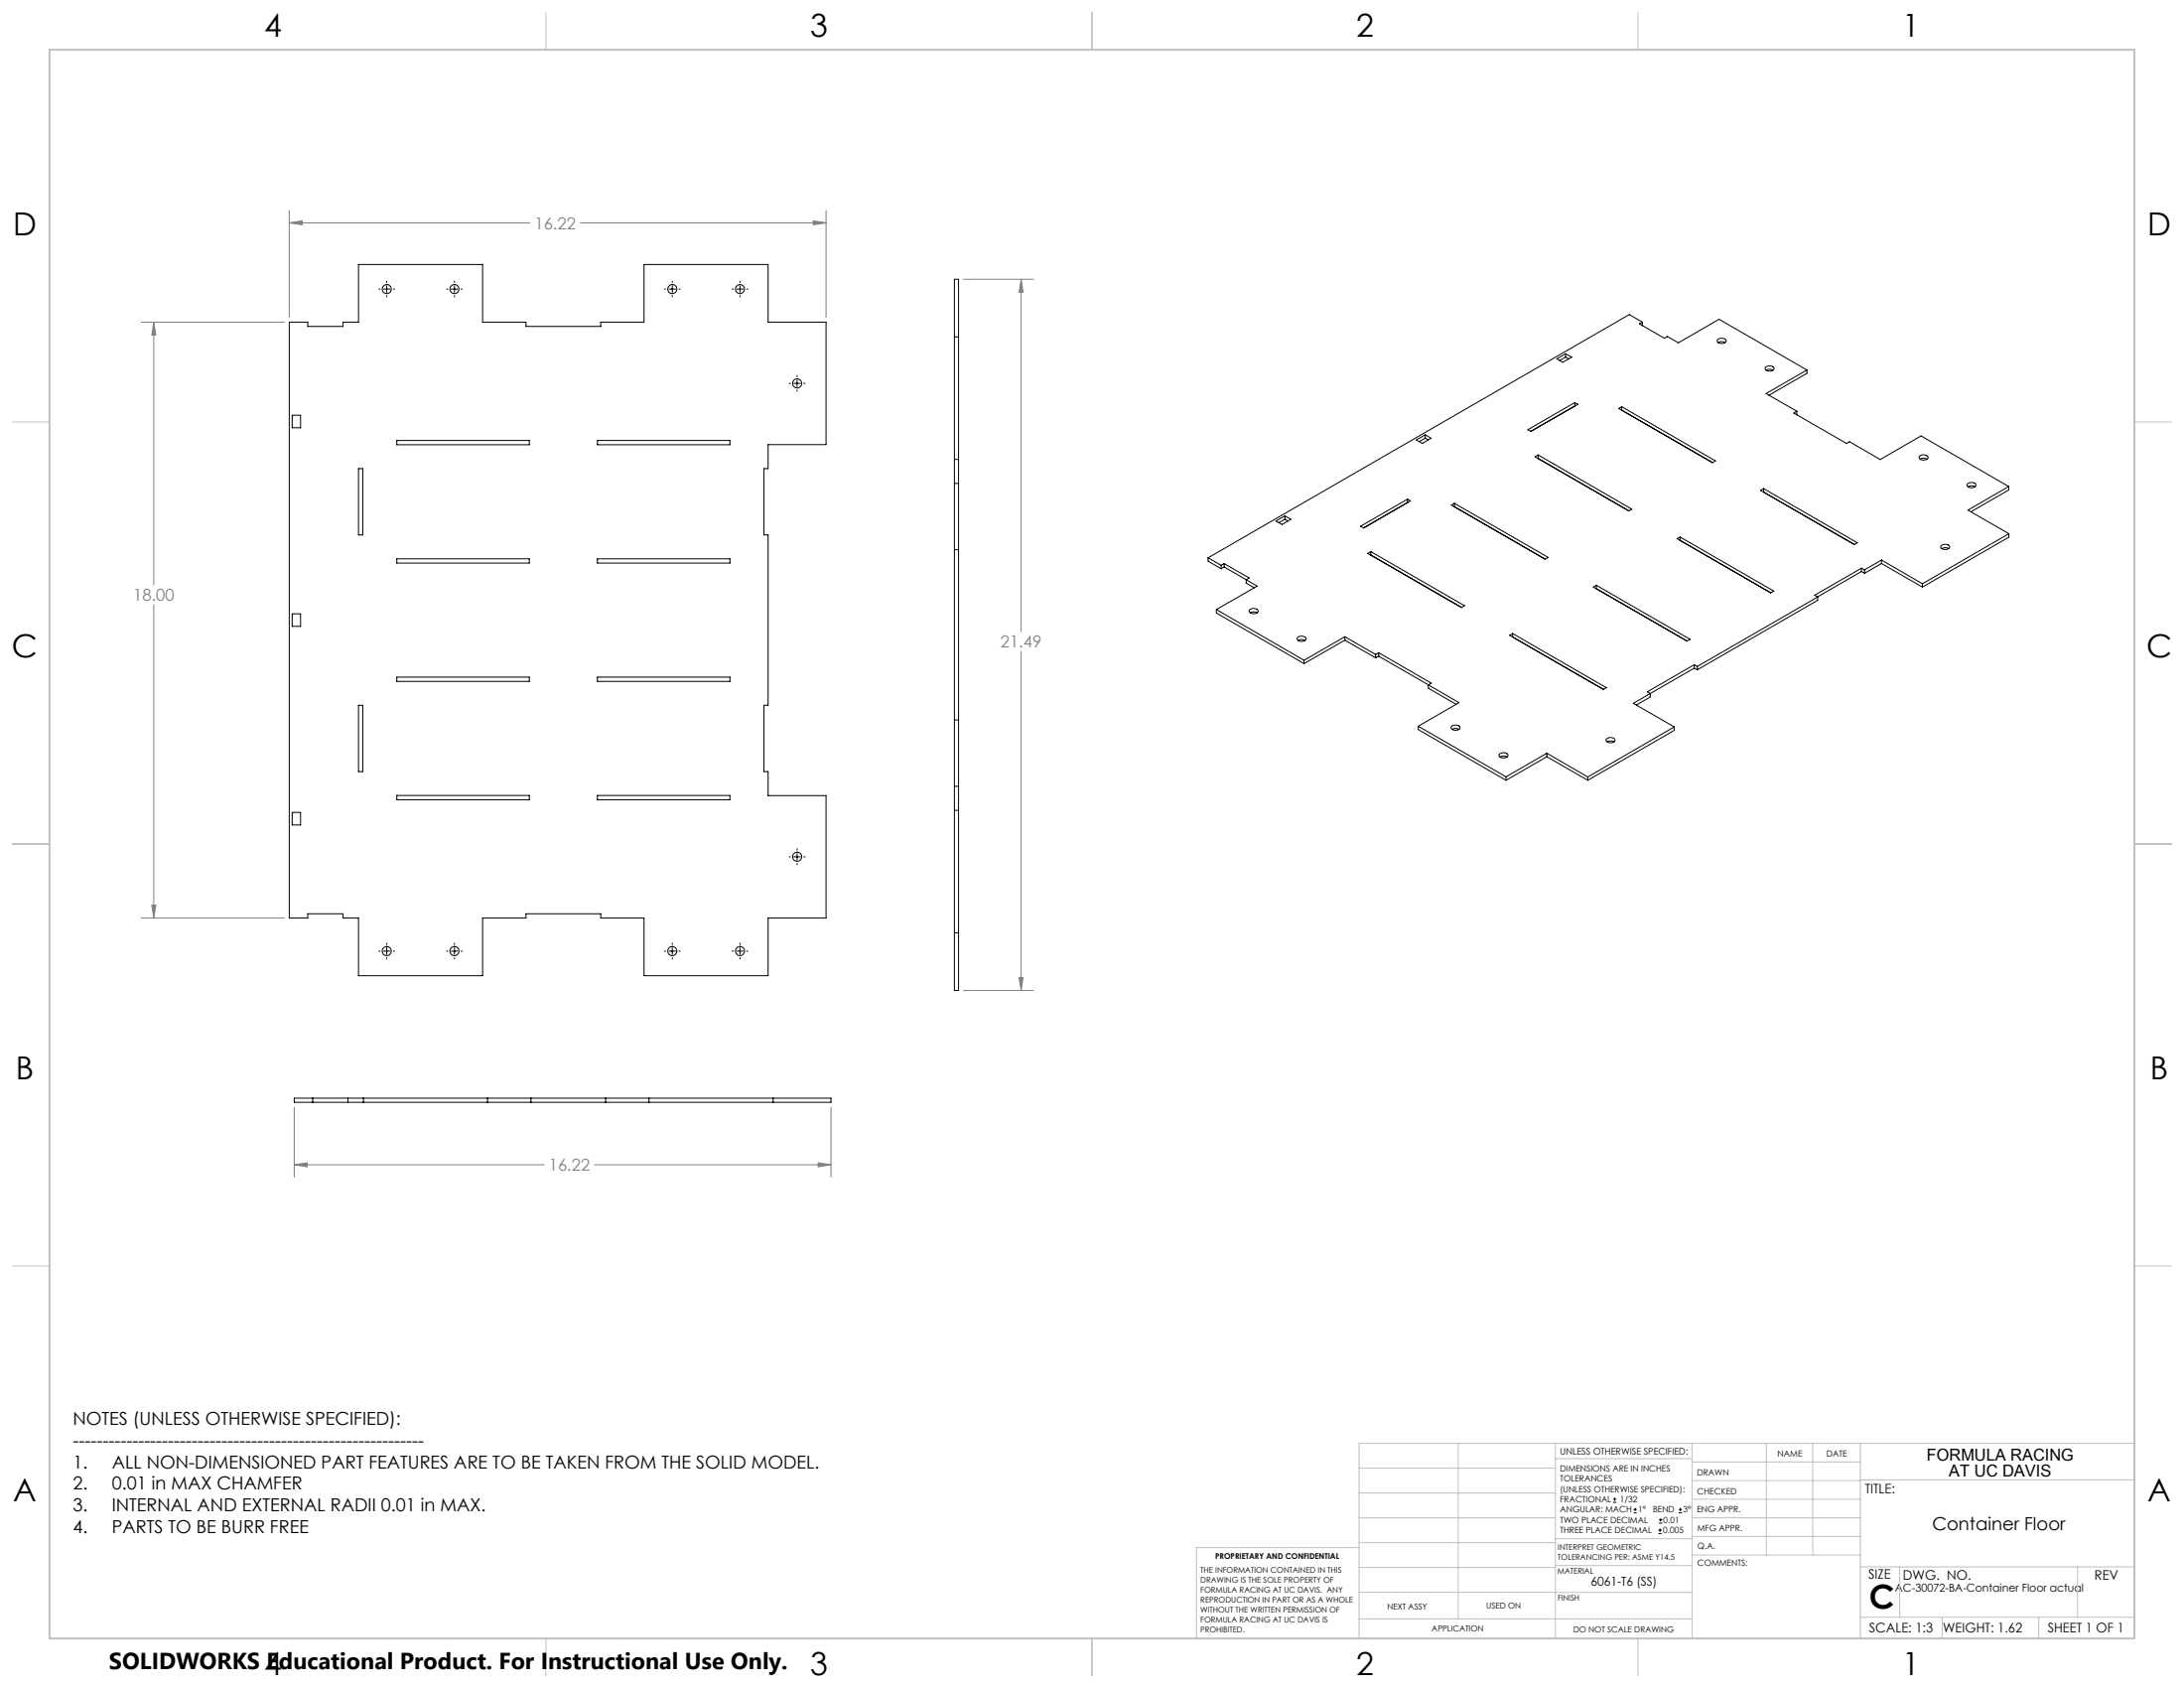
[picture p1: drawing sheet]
<svg xmlns="http://www.w3.org/2000/svg" width="559mm" height="432mm" viewBox="0 0 559 432" stroke-linecap="round" stroke-linejoin="round" font-family="sans-serif">
<g fill="none" stroke="#000" stroke-width=".25">
<path d="M96.9 73.9h.4M98.1 73.9h1.7M99 71.9v.3M99 73.1v1.7M99 75.6v.4M100.6 73.9h.4M114.3 73.9h.3M115.4 73.9h1.7M116.3 71.9v.3M116.3 73.1v1.7M116.3 75.6v.4M118 73.9h.3"/>
<path d="M170 73.9h.3M171.2 73.9h1.7M172 71.9v.3M172 73.1v1.7M172 75.6v.4M173.7 73.9h.3M187.3 73.9h.3M188.5 73.9h1.7M189.3 71.9v.3M189.3 73.1v1.7M189.3 75.6v.4M191 73.9h.3"/>
<path d="M244.2 71.4h1.1v182h-1.1zM74 82.4h4.7v1.1h9.1v-1.1h3.9v-14.7h31.8v14.7h11.1v1.1h19.1v-1.1h11.1v-14.7h31.7v14.7h14.8v31.3h-14.8v6.2h-1v16.9h1v43.6h-1v17h1v6.1h14.8v31.3h-14.8v14.8h-31.7v-14.8h-11.1v-1h-19.1v1h-11.1v14.8h-31.8v-14.8h-3.9v-1h-9.1v1h-4.7zM201.9 98.1h.3M203.1 98.1h1.7M203.9 96.1v.3M203.9 97.2v1.7M203.9 99.8v.3M205.6 98.1h.4M244.2 86.2h1.1M398.3 91.8l2.3-1.3 1.5 .9-2.3 1.3zM400.6 90.5v.8M400.6 91.3l-1.5 .9"/>
<path d="M400.6 91.3l.8 .5M420.2 82.4l-3.3-1.9-107.8 62.2M420.2 82.4l-.7 .4 6.4 3.7 .7-.4 2.8 1.6 10.4-6 22.5 13M420.2 82.4v.9M439.4 87a1.53 1.53 0 0 1 2.3 .1 1.29 1.29 0 0 1-1.2 .8 1.29 1.29 0 0 1-1.2-.7zM439.6 87.6l.7-.2 1.1 .2M451.7 94a1.49 1.49 0 0 1 2.2 .2 1.3 1.3 0 0 1-1.1 .7 1.3 1.3 0 0 1-1.2-.7zM451.9 94.7l.6-.2 1.2 .2M462.3 94.7l-10.4 6 7.8 4.5M462.3 94.7v.8l-9.7 5.6M74.8 106.2h2.1v3.2h-2.1zM91.7 119.9h1.1v16.9h-1.1z"/>
<path d="M101.5 112.7h33.9v1.1h-33.9zM152.9 112.7h33.9v1.1h-33.9zM244.2 117.5h1.1M362.4 112.5l2.3-1.3 1.5 .9-2.3 1.3zM364.7 111.2v.9M364.7 112.1l-1.6 .9M364.7 112.1l.7 .4M390.9 109.9l12-6.9 .8 .4-12 6.9zM392.7 116.8l.9-.4 23.9 13.8-.8 .5zM393.6 116.4l-.1 .9M402.9 103v.9M402.9 103.9h.1"/>
<path d="M414.9 104.9h.1M414.9 104l-.7 .5 24 13.8M414.9 104l24 13.9-.8 .5M414.9 104v.9M459.7 105.2l-.7 .5 13.5 7.8 .7-.5 7.9 4.5 10.4-6 22.5 13M459.7 105.2v.9M491.1 116.8a1.49 1.49 0 0 1 2.2 .1 1.3 1.3 0 0 1-1.1 .8 1.3 1.3 0 0 1-1.2-.7zM491.3 117.4l.6-.2 1.2 .2M244.2 123.6h1.1M326.5 133.3l2.3-1.3 1.5 .9-2.3 1.3zM328.8 132v.8M328.8 132.8l-1.6 .9"/>
<path d="M328.8 132.8l.7 .5M360.1 127.7l-12 6.9 .8 .5M360.1 127.7l.8 .4-12 7M360.1 127.7v.9M360.1 128.6l-11.2 6.4M360.1 128.6h.1M371.4 129.2l.7-.4 24 13.8-.8 .5zM372.1 129.6l23.3 13.4M372.1 128.8v.8M372.1 129.6h.1M429.1 137.8l.8-.4 23.9 13.8-.8 .5zM429.9 137.4v.8"/>
<path d="M429.9 138.2l23.2 13.4M429.9 138.2l-.1 .1M451.2 125.9h.1M451.2 125l-.7 .4 24 13.9M451.2 125l24 13.9-.7 .4M451.2 125v.9M496.6 139.7a1.49 1.49 0 0 1 2.3 .1 1.3 1.3 0 0 1-1.2 .8 1.3 1.3 0 0 1-1.2-.7zM503.5 123.6a1.26 1.26 0 0 1 2.1 .6 1.38 1.38 0 0 1-2.3-.1zM503.5 124.5l.7-.2 1.1 .2M514 124.5l-10.5 6 10.5 6M514 124.5v.8l-9.7 5.6M514 136.5l-22.1 12.8"/>
<path d="M514 136.5v.9l-22.1 12.8M74.8 157h2.1v3.2h-2.1zM101.5 142.9h33.9v1.1h-33.9zM152.9 142.9h33.9v1.1h-33.9zM244.2 140.6h1.1M309.1 142.7l3.4 1.9M309.1 142.7v.8l3.4 2M311.2 155.9l22.5 13M311.2 155.9v.9l22.5 13M312.5 144.6v.9M313.2 144.2l6.4 3.6-.8 .5M313.2 144.2l-.7 .4"/>
<path d="M313.2 144.2v.8M313.2 145l5.7 3.3M313.2 145l-.7 .5M318.8 148.3l2.9 1.6-10.5 6M318.8 148.3v.9l2.1 1.2M319.7 156.1a1.33 1.33 0 0 1 2.2 .4 1.42 1.42 0 0 1-2.3-.2zM319.9 156.7l.6-.2 1.2 .2M350.7 141.1l24 13.8-.8 .5M350.7 141.1l-.7 .5 23.9 13.8M350.7 142l23.3 13.4M350.7 141.1v.9M350.7 142h.1"/>
<path d="M407.7 150.2l.7-.5 24 13.8-.7 .5zM408.4 149.7v.9M465.1 152.7l-30.8 17.8M465.1 152.7v.9l-30.8 17.7M476.3 145.3l.8 .5M476.3 145.3l-12 7 .8 .4M476.3 146.2l.8 .4M476.3 145.3v.9M476.3 146.2l-11.3 6.5M477.1 145.8v.8M481.4 143.3l10.5 6M481.4 143.3l-4.3 2.5"/>
<path d="M481.4 143.3v.8M481.4 144.1l10.5 6.1M481.4 144.1l-4.3 2.5M491.9 149.3v.9M496.8 140.3l1-.2 .8 .2M101.5 173.2h33.9v1.1h-33.9zM152.9 173.2h33.9v1.1h-33.9zM332.1 162.9l.7-.2 .7 .1a.6 .6 0 0 1 .7 .7 1.38 1.38 0 0 1-2.3-.1zM332.1 163.8l.7-.2 1.1 .2M333.7 168.9v.9M344.1 162.9l7.9 4.5M344.1 162.9l-10.4 6"/>
<path d="M344.1 162.9v.9M344.1 163.8l-10.4 6M344.1 163.8l7.9 4.5M352 167.4v.9M352.7 167.9l20.6 11.8-10.4 6.1M352.7 167l13.5 7.8-.7 .4v.9l7.1 4.1M352.7 167l-.7 .4M352.7 167v.9M352.7 167.9l-.7 .4M386.3 162.5l.7-.4 24 13.8-.8 .5zM387 162.1v.8M422.2 177.4l-4.3 2.5 10.5 6"/>
<path d="M422.2 177.4v.9l-3.5 2M433.5 170l-12 7 .7 .4M433.5 170.9l-11.3 6.5M433.5 170l.8 .5M433.5 170v.9M433.5 170.9l.8 .4M434.3 170.5v.8M91.7 180.4h1.1v17h-1.1zM244.2 184.2h1.1M362.9 185.8l22.4 12.9M362.9 185.8v.8l22.4 13M371.3 185.9a1.53 1.53 0 0 1 2.3 .2 1.29 1.29 0 0 1-1.2 .7 1.29 1.29 0 0 1-1.1-.7z"/>
<path d="M371.5 186.6l.7-.3 1.1 .3M383.6 193a1.46 1.46 0 0 1 2.2 .1 1.3 1.3 0 0 1-1.1 .8 1.3 1.3 0 0 1-1.2-.7zM383.8 193.6l.7-.2 1.1 .2M385.3 198.7v.9M395.8 192.7l10.5 6.1M395.8 192.7l-10.5 6M395.8 192.7v.9M395.8 193.6l10.5 6M395.8 193.6l-10.5 6M406.3 198.8v.8M411 189.1a1.49 1.49 0 0 1 2.2 .2 1.3 1.3 0 0 1-1.1 .7 1.3 1.3 0 0 1-1.2-.7zM411.2 189.8l.6-.3 1.2 .3"/>
<path d="M428.4 185.9l-22.1 12.9M428.4 185.9v.9l-22.1 12.8M74.8 207.8h2.1v3.2h-2.1zM101.5 203.5h33.9v1.1h-33.9zM152.9 203.5h33.9v1.1h-33.9zM201.9 219.2h.3M203.1 219.2h1.7M203.9 217.1v.4M203.9 218.3v1.7M205.6 219.2h.4M244.2 207.3h1.1M244.2 201.2h1.1"/>
<path d="M203.9 220.9v.3M244.2 238.6h1.1M96.9 243.3h.4M98.1 243.3h1.7M99 241.3v.3M99 242.5v1.7M99 245v.3M100.6 243.3h.4M114.3 243.3h.3M115.4 243.3h1.7M116.3 241.3v.3M116.3 242.5v1.7"/>
<path d="M116.3 245v.3M118 243.3h.3M170 243.3h.3M171.2 243.3h1.7M172 241.3v.3M172 242.5v1.7M172 245v.3M173.7 243.3h.3M187.3 243.3h.3M188.5 243.3h1.7M189.3 241.3v.3M189.3 242.5v1.7"/>
<path d="M189.3 245v.3M191 243.3h.3M75.3 280.9h137.3v1.1h-137.3zM80 280.9v1.1M89 280.9v1.1M93 280.9v1.1M124.7 280.9v1.1M135.9 280.9v1.1M155 280.9v1.1M166.1 280.9v1.1M197.8 280.9v1.1M412.7 384.3h.9"/>
<path d="M412.7 383.5h.9M413.1 383.1v.8M418 387h.8M418 386.2h.8M418.4 385.7v.9M424.3 392.3h.9M424.3 391.4h.9M424.5 389.6h.8M424.5 388.8h.8M424.7 391v.9M424.9 388.4v.8M429.5 387h.9"/>
<path d="M429.5 386.2h.9M429.9 385.7v.9"/>
<circle cx="98.9" cy="74" r="1.18"/>
<circle cx="116.3" cy="73.9" r="1.17"/>
<circle cx="172" cy="74" r="1.18"/>
<circle cx="189.3" cy="73.9" r="1.17"/>
<circle cx="204" cy="98.1" r="1.18"/>
<circle cx="204" cy="219.2" r="1.18"/>
<circle cx="98.9" cy="243.3" r="1.18"/>
<circle cx="116.3" cy="243.3" r="1.17"/>
<circle cx="172" cy="243.3" r="1.18"/>
<circle cx="189.3" cy="243.3" r="1.17"/>
</g>
<g fill="none" stroke="#808080" stroke-width=".25">
<path d="M74 57l3.3-.5v1zM74 53.8v27.3M74 57h61.6M148.5 57h62.8M208.1 56.5l3.2 .5-3.2 .5zM211.3 53.8v27.3M246.5 71.4h17.9M261.3 71.4l.5 3.4h-1.1zM261.3 71.4v90.2M36.2 82.4h36.5M39.3 82.4l.6 3.3h-1.1zM39.3 82.4v67.2"/>
<path d="M39.3 154.7v80.1M261.3 166.6v86.8M36.2 234.8h36.5M38.8 231.5h1.1l-.6 3.3zM246.5 253.4h17.9M260.7 250h1.1l-.5 3.4zM75.3 298l3.3-.5v1zM75.3 283.2v17.9M75.3 298h63.9M152.1 298h60.5M209.3 297.5l3.3 .5-3.3 .5zM212.6 283.2v17.9"/>
</g>
<g fill="none" stroke="#c0c0c0" stroke-width=".25">
<path d="M139.7 3.2v9.5M279.4 3.2v9.5M419.1 3.2v9.5M3.1 107.9h9.6M546.1 107.9h9.5M3.1 215.9h9.6M546.1 215.9h9.5M3.1 323.8h9.6M546.1 323.8h9.5M347.7 375.6h50.3M373.1 369.2v44.9M398 369.2v49.9"/>
<path d="M398 373.1h34.9M432.9 369.2v49.9M432.9 378.7h43.1M432.9 374h43.1M451.9 369.2v28.6M463.8 369.2v28.6M476 369.2v49.9M476 378.6h70.1M546.1 369.2h-198.4v49.9M347.7 394.6h50.3M347.7 388.3h50.3M347.7 381.9h50.3"/>
<path d="M347.7 395.9h-41.6v23.2M398 393.6h35M432.9 383.5h43.1M432.9 388.3h43.1M432.9 393h43.1M433 397.8h43M139.7 419.1v9.6M279.4 419.1v9.6M347.7 414.1h85.2M347.7 401h50.3M347.7 407.3h50.3M398 407.4h34.9"/>
<path d="M398 400.5h35M419.1 419.1v9.6M476 413.7h70.1M476 400.8h70.1M486.1 400.8v12.9M496.9 413.7v5.4M521.6 413.7v5.4M531.6 400.8v12.9"/>
</g>
<path d="M12.7 12.7h533.4v406.4h-533.4z" fill="none" stroke="#c0c0c0" stroke-width=".5"/>
<path d="M209.3 297.5l3.3 .5-3.3 .5zM75.3 298l3.3-.5v1zM74 57l3.3-.5v1zM208.1 56.5l3.2 .5-3.2 .5zM39.3 82.4l.6 3.3h-1.1zM38.8 231.5h1.1l-.6 3.3zM260.7 250h1.1l-.5 3.4zM261.3 71.4l.5 3.4h-1.1z" fill="#808080"/>
<text font-size="8.5" x="478.3" y="411.4">C</text>
<g font-size="8.1">
<text x="67.6" y="9.3">4</text>
<text x="207.3" y="9.3">3</text>
<text x="347" y="9.3">2</text>
<text x="486.7" y="9.3">1</text>
<text x="3.3" y="60.1">D</text>
<text x="549.4" y="60.1">D</text>
<text x="3" y="168">C</text>
<text x="549.1" y="168">C</text>
<text x="4" y="276">B</text>
<text x="550.1" y="276">B</text>
<text x="3.3" y="383.9">A</text>
<text x="549.4" y="383.9">A</text>
<text x="67.6" y="428.4">4</text>
<text x="207.3" y="428.4">3</text>
<text x="347" y="428.4">2</text>
<text x="486.7" y="428.4">1</text>
</g>
<text font-size="5.9" x="27.9" y="427">SOLIDWORKS Educational Product. For Instructional Use Only.</text>
<g font-size="4.6">
<text x="18.6" y="364.4">NOTES (UNLESS OTHERWISE SPECIFIED):</text>
<text x="18.6" y="370">-----------------------------------------------------------</text>
<text x="18.6" y="375.5">1.</text>
<text x="28.6" y="375.5">ALL NON-DIMENSIONED PART FEATURES ARE TO BE TAKEN FROM THE SOLID MODEL.</text>
<text x="18.6" y="381.1">2.</text>
<text x="28.6" y="381.1">0.01 in MAX CHAMFER</text>
<text x="18.6" y="386.7">3.</text>
<text x="28.6" y="386.7">INTERNAL AND EXTERNAL RADII 0.01 in MAX.</text>
<text x="18.6" y="392.3">4.</text>
<text x="28.6" y="392.3">PARTS TO BE BURR FREE</text>
<text x="494.4" y="391.3">Container Floor</text>
</g>
<g font-size="4.2" fill="#808080">
<text x="136.8" y="58.6">16.22</text>
<text x="34.1" y="153.7">18.00</text>
<text x="256" y="165.7">21.49</text>
<text x="140.4" y="299.5">16.22</text>
</g>
<g font-size="4.2">
<text x="493" y="373.5">FORMULA RACING</text>
<text x="498.7" y="377.8">AT UC DAVIS</text>
</g>
<g font-size="3.4">
<text x="477.2" y="381.9">TITLE:</text>
<text x="478.1" y="404">SIZE</text>
<text x="486.9" y="404">DWG. NO.</text>
<text x="535.9" y="404.1">REV</text>
<text x="478.2" y="417.6">SCALE: 1:3</text>
<text x="497.1" y="417.7">WEIGHT: 1.62</text>
<text x="523.9" y="417.6">SHEET 1 OF 1</text>
</g>
<text font-size="3.2" x="407" y="405.7">6061-T6 (SS)</text>
<text font-size="2.8" x="484.8" y="407.2">AC-30072-BA-Container Floor actual</text>
<text font-size="2.4" x="399.2" y="372.1">UNLESS OTHERWISE SPECIFIED:</text>
<g font-size="2.2">
<text x="399.2" y="376.4">DIMENSIONS ARE IN INCHES</text>
<text x="434.2" y="377.3">DRAWN</text>
<text x="454.8" y="372.5">NAME</text>
<text x="467.3" y="372.6">DATE</text>
<text x="399.2" y="379">TOLERANCES</text>
<text x="399.2" y="381.7">(UNLESS OTHERWISE SPECIFIED):</text>
<text x="434.3" y="382.2">CHECKED</text>
<text x="399.2" y="384.3">FRACTIONAL</text>
<text x="399.2" y="387">ANGULAR: MACH</text>
<text x="399.2" y="389.6">TWO PLACE DECIMAL</text>
<text x="414.5" y="384.3">1/32</text>
<text x="419.1" y="387">1°</text>
<text x="422.9" y="387">BEND</text>
<text x="425.6" y="389.6">0.01</text>
<text x="430.6" y="387">3°</text>
<text x="434.2" y="386.8">ENG APPR.</text>
<text x="399.2" y="392.3">THREE PLACE DECIMAL</text>
<text x="425.5" y="392.3">0.005</text>
<text x="434.3" y="391.6">MFG APPR.</text>
<text x="434.3" y="396.3">Q.A.</text>
<text x="434.3" y="400.5">COMMENTS:</text>
</g>
<g font-size="2.1">
<text x="354.9" y="411.6">NEXT ASSY</text>
<text x="380.3" y="411.6">USED ON</text>
<text x="366.3" y="417.4">APPLICATION</text>
<text x="402.5" y="417.5">DO NOT SCALE DRAWING</text>
</g>
<g font-size="2">
<text x="310.9" y="398.8">PROPRIETARY AND CONFIDENTIAL</text>
<text x="398.6" y="396.5">INTERPRET GEOMETRIC</text>
<text x="398.6" y="399">TOLERANCING PER: ASME Y14.5</text>
<text x="307.2" y="402.4">THE INFORMATION CONTAINED IN THIS</text>
<text x="307.2" y="404.9">DRAWING IS THE SOLE PROPERTY OF</text>
<text x="307.2" y="407.5">FORMULA RACING AT UC DAVIS. ANY</text>
<text x="398.5" y="402.6">MATERIAL</text>
<text x="307.2" y="410">REPRODUCTION IN PART OR AS A WHOLE</text>
<text x="307.2" y="412.5">WITHOUT THE WRITTEN PERMISSION OF</text>
<text x="398.5" y="409.4">FINISH</text>
<text x="307.2" y="415">FORMULA RACING AT UC DAVIS IS</text>
<text x="307.2" y="417.6">PROHIBITED.</text>
</g>
</svg>
